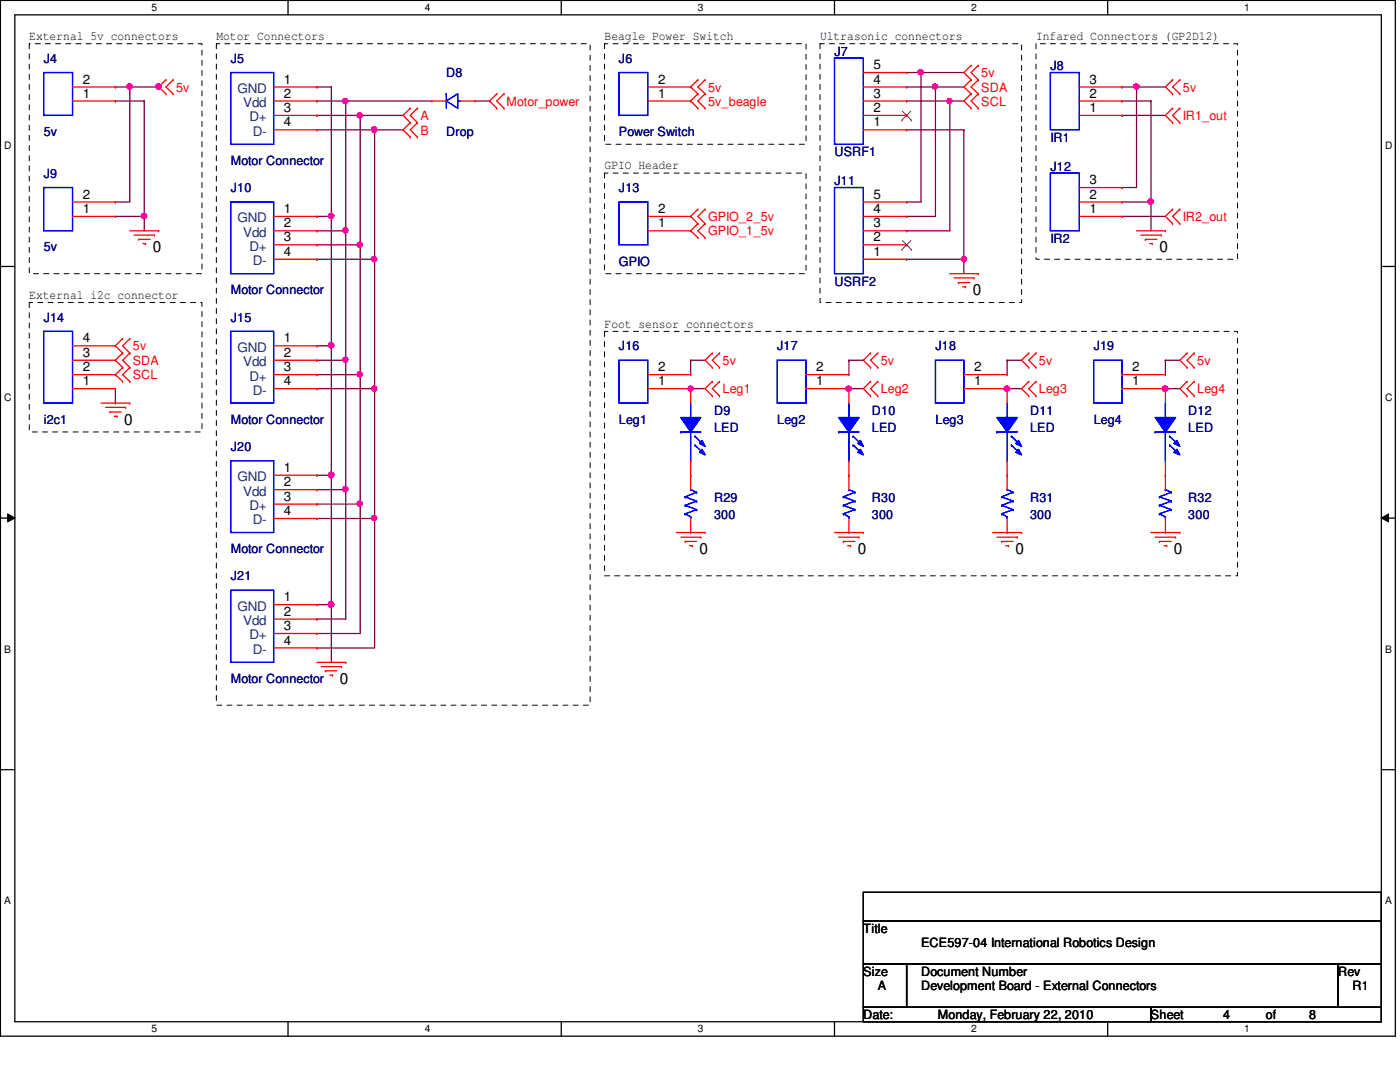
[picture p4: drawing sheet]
<svg xmlns="http://www.w3.org/2000/svg" width="279mm" height="216mm" viewBox="0 0 279 216" stroke-linecap="round" stroke-linejoin="round" font-family="sans-serif">
<path d="M.1 .1h278.4v206.7h-278.4zM3 3h272.7v200.9h-272.7z" fill="none" stroke="#000" stroke-width=".25"/>
<g fill="#fff">
<path d="M30.2 .4h1.1v2.3h-1.1z"/>
<path d="M30.2 204.2h1.1v2.3h-1.1z"/>
</g>
<path d="M57.5 .1v2.9M57.5 203.9v2.9" fill="none" stroke="#000" stroke-width=".25"/>
<g fill="#fff">
<path d="M84.8 .4h1.1v2.3h-1.1z"/>
<path d="M84.8 204.2h1.1v2.3h-1.1z"/>
</g>
<path d="M112 .1v2.9M112 203.9v2.9" fill="none" stroke="#000" stroke-width=".25"/>
<g fill="#fff">
<path d="M139.3 .4h1.1v2.3h-1.1z"/>
<path d="M139.3 204.2h1.1v2.3h-1.1z"/>
</g>
<path d="M166.5 .1v2.9M166.5 203.9v2.9" fill="none" stroke="#000" stroke-width=".25"/>
<g fill="#fff">
<path d="M193.8 .4h1.1v2.3h-1.1z"/>
<path d="M193.8 204.2h1.1v2.3h-1.1z"/>
</g>
<path d="M221.1 .1v2.9M221.1 203.9v2.9" fill="none" stroke="#000" stroke-width=".25"/>
<g fill="#fff">
<path d="M248.3 .4h1.1v2.3h-1.1z"/>
<path d="M248.3 204.2h1.1v2.3h-1.1z"/>
<path d="M.8 28h1.5v2.3h-1.5z"/>
<path d="M276.4 28h1.5v2.3h-1.5z"/>
<path d="M.8 78.2h1.5v2.3h-1.5z"/>
<path d="M276.4 78.2h1.5v2.3h-1.5z"/>
</g>
<path d="M.1 53.2h2.9M275.7 53.2h2.9" fill="none" stroke="#000" stroke-width=".25"/>
<g fill="#fff">
<path d="M.8 128.4h1.4v2.3h-1.4z"/>
<path d="M276.4 128.4h1.4v2.3h-1.4z"/>
</g>
<path d="M.1 103.4h2.9M275.7 103.4h2.9" fill="none" stroke="#000" stroke-width=".25"/>
<path d="M1.5 102.5l1.5 .9-1.5 .7zM275.7 103.4l1.4-.9v1.6z" fill="#000"/>
<path d="M1.5 102.5l1.5 .9-1.5 .7zM275.7 103.4l1.4-.9v1.6z" fill="none" stroke="#000" stroke-width=".2"/>
<g fill="#fff">
<path d="M.8 178.6h1.3v2.3h-1.3z"/>
<path d="M276.4 178.6h1.3v2.3h-1.3z"/>
</g>
<path d="M.1 153.6h2.9M275.7 153.6h2.9" fill="none" stroke="#000" stroke-width=".25"/>
<path d="M5.8 8.7h34.5v45.9h-34.5zM43.2 8.7h74.6v132h-74.6zM120.6 8.7h40.3v20.1h-40.3zM163.7 8.7h40.2v51.7h-40.2zM206.8 8.7h40.2v43h-40.2zM120.6 34.5h40.3v20.1h-40.3zM5.8 60.4h34.5v25.8h-34.5zM120.6 66.1h126.4v48.8h-126.4z" fill="none" stroke="#000" stroke-width=".2" stroke-dasharray="1 1 1 1 1 1 1 1"/>
<path d="M25.9 17.4h.1M25.9 17.4h5.8" fill="none" stroke="#800040" stroke-width=".25"/>
<circle cx="31.6" cy="17.3" r=".55" fill="#f0f"/>
<circle cx="31.6" cy="17.3" r=".55" fill="none" stroke="#f0f" stroke-width=".25"/>
<path d="M25.9 17.4h.1M25.9 17.4v22.9" fill="none" stroke="#800040" stroke-width=".25"/>
<circle cx="25.9" cy="17.3" r=".55" fill="#f0f"/>
<circle cx="25.9" cy="17.3" r=".55" fill="none" stroke="#f0f" stroke-width=".25"/>
<path d="M23 20.2h.1M23 20.2h5.8M28.8 20.2h.1M28.8 20.2v23h-5.8M23 40.3h.1M23 43.2h.1M23 40.3h2.9" fill="none" stroke="#800040" stroke-width=".25"/>
<circle cx="28.7" cy="43.1" r=".55" fill="#f0f"/>
<circle cx="28.7" cy="43.1" r=".55" fill="none" stroke="#f0f" stroke-width=".25"/>
<g fill="none" stroke="#800040" stroke-width=".25">
<path d="M23 17.4h.1M23 17.4h2.9M63.2 17.4h.1M63.2 17.4h2.9M66.1 17.4h.1M66.1 17.4v25.8M28.8 43.2h.1M28.8 43.2v2.9M23 77.6v2.8M23 80.4h.1M63.2 94.8h.1M63.2 94.8h2.9"/>
<path d="M63.2 120.6h.1M63.2 120.6h2.9M66.1 120.6h.1M66.1 120.6v11.6"/>
</g>
<circle cx="66.1" cy="120.6" r=".57" fill="#f0f"/>
<circle cx="66.1" cy="120.6" r=".57" fill="none" stroke="#f0f" stroke-width=".25"/>
<path d="M63.2 69h.1M63.2 69h2.9M66.1 69h.1M66.1 69v25.8" fill="none" stroke="#800040" stroke-width=".25"/>
<circle cx="66.1" cy="68.9" r=".55" fill="#f0f"/>
<circle cx="66.1" cy="68.9" r=".55" fill="none" stroke="#f0f" stroke-width=".25"/>
<path d="M63.2 43.2h.1M63.2 43.2h2.9M66.1 43.2h.1M66.1 43.2v25.8" fill="none" stroke="#800040" stroke-width=".25"/>
<circle cx="66.1" cy="43.1" r=".55" fill="#f0f"/>
<circle cx="66.1" cy="43.1" r=".55" fill="none" stroke="#f0f" stroke-width=".25"/>
<path d="M63.2 20.2h.1M63.2 20.2h5.8M69 20.2h.1M69 20.2v25.9M71.9 23h.1M71.9 23h8.5M63.2 123.5h.1M63.2 123.5h5.8" fill="none" stroke="#800040" stroke-width=".25"/>
<circle cx="71.8" cy="23" r=".52" fill="#f0f"/>
<circle cx="71.8" cy="23" r=".52" fill="none" stroke="#f0f" stroke-width=".25"/>
<path d="M63.2 25.9h.1M63.2 25.9h11.6M71.9 23h.1M71.9 23v25.9M74.8 25.9h.1M74.8 25.9v25.8M63.2 126.4h.1M63.2 126.4h8.7" fill="none" stroke="#800040" stroke-width=".25"/>
<circle cx="74.6" cy="25.9" r=".54" fill="#f0f"/>
<circle cx="74.6" cy="25.9" r=".54" fill="none" stroke="#f0f" stroke-width=".25"/>
<path d="M63.2 46.1h.1M63.2 46.1h5.8M69 46.1h.1M69 46.1v25.8M63.2 129.3h.1M63.2 129.3h11.6" fill="none" stroke="#800040" stroke-width=".25"/>
<circle cx="68.9" cy="46" r=".52" fill="#f0f"/>
<circle cx="68.9" cy="46" r=".52" fill="none" stroke="#f0f" stroke-width=".25"/>
<path d="M63.2 71.9h.1M63.2 71.9h5.8M69 97.7h.1M69 97.7v25.8" fill="none" stroke="#800040" stroke-width=".25"/>
<circle cx="68.9" cy="97.6" r=".52" fill="#f0f"/>
<circle cx="68.9" cy="97.6" r=".52" fill="none" stroke="#f0f" stroke-width=".25"/>
<path d="M63.2 97.7h.1M63.2 97.7h5.8M63.2 100.6h.1M63.2 100.6h8.7M71.9 100.6h.1M71.9 100.6v25.8" fill="none" stroke="#800040" stroke-width=".25"/>
<circle cx="71.8" cy="100.5" r=".52" fill="#f0f"/>
<circle cx="71.8" cy="100.5" r=".52" fill="none" stroke="#f0f" stroke-width=".25"/>
<path d="M63.2 48.9h.1M63.2 48.9h8.7M71.9 48.9h.1M71.9 48.9v25.9h-8.7M63.2 74.8h.1" fill="none" stroke="#800040" stroke-width=".25"/>
<circle cx="71.8" cy="48.8" r=".52" fill="#f0f"/>
<circle cx="71.8" cy="48.8" r=".52" fill="none" stroke="#f0f" stroke-width=".25"/>
<path d="M63.2 51.7h.1M63.2 51.7h11.6M74.8 51.7h.1M74.8 51.7v25.9" fill="none" stroke="#800040" stroke-width=".25"/>
<circle cx="74.7" cy="51.7" r=".52" fill="#f0f"/>
<circle cx="74.7" cy="51.7" r=".52" fill="none" stroke="#f0f" stroke-width=".25"/>
<path d="M63.2 77.6h.1M63.2 77.6h11.6M74.8 103.5h.1M74.8 103.5v25.8" fill="none" stroke="#800040" stroke-width=".25"/>
<circle cx="74.7" cy="103.4" r=".52" fill="#f0f"/>
<circle cx="74.7" cy="103.4" r=".52" fill="none" stroke="#f0f" stroke-width=".25"/>
<path d="M74.8 25.9h.1M74.8 25.9h5.6M69 71.9h.1M69 71.9v25.8M63.2 103.5h.1M63.2 103.5h11.6" fill="none" stroke="#800040" stroke-width=".25"/>
<circle cx="68.9" cy="71.8" r=".52" fill="#f0f"/>
<circle cx="68.9" cy="71.8" r=".52" fill="none" stroke="#f0f" stroke-width=".25"/>
<path d="M63.2 23h.1M63.2 23h8.7M66.1 94.8h.1M66.1 94.8v25.8" fill="none" stroke="#800040" stroke-width=".25"/>
<circle cx="66.1" cy="94.8" r=".57" fill="#f0f"/>
<circle cx="66.1" cy="94.8" r=".57" fill="none" stroke="#f0f" stroke-width=".25"/>
<path d="M74.8 77.6h.1M74.8 77.6v25.9" fill="none" stroke="#800040" stroke-width=".25"/>
<circle cx="74.7" cy="77.5" r=".52" fill="#f0f"/>
<circle cx="74.7" cy="77.5" r=".52" fill="none" stroke="#f0f" stroke-width=".25"/>
<path d="M71.9 74.8h.1M71.9 74.8v25.8" fill="none" stroke="#800040" stroke-width=".25"/>
<circle cx="71.8" cy="74.7" r=".52" fill="#f0f"/>
<circle cx="71.8" cy="74.7" r=".52" fill="none" stroke="#f0f" stroke-width=".25"/>
<path d="M226.8 17.4h.1M226.8 17.4h5.8M226.8 17.4v20" fill="none" stroke="#800040" stroke-width=".25"/>
<circle cx="226.8" cy="17.3" r=".55" fill="#f0f"/>
<circle cx="226.8" cy="17.3" r=".55" fill="none" stroke="#f0f" stroke-width=".25"/>
<path d="M223.9 37.4h.1M223.9 20.2h.1M223.9 37.4h2.9M223.9 20.2h5.8M229.7 40.3h.1M229.7 40.3v5.8" fill="none" stroke="#800040" stroke-width=".25"/>
<circle cx="229.7" cy="40.2" r=".55" fill="#f0f"/>
<circle cx="229.7" cy="40.2" r=".55" fill="none" stroke="#f0f" stroke-width=".25"/>
<path d="M183.8 14.5h.1M183.8 14.5h8.6M183.8 14.5v25.8M223.9 23h.1M223.9 23h8.7M223.9 40.3h.1M223.9 43.2h.1M223.9 40.3h5.8M223.9 43.2h8.7" fill="none" stroke="#800040" stroke-width=".25"/>
<circle cx="183.7" cy="14.4" r=".52" fill="#f0f"/>
<circle cx="183.7" cy="14.4" r=".52" fill="none" stroke="#f0f" stroke-width=".25"/>
<path d="M186.7 17.4h.1M186.7 17.4h5.7M186.7 17.4v25.8M180.9 40.3h.1M180.9 40.3h2.9" fill="none" stroke="#800040" stroke-width=".25"/>
<circle cx="186.6" cy="17.3" r=".52" fill="#f0f"/>
<circle cx="186.6" cy="17.3" r=".52" fill="none" stroke="#f0f" stroke-width=".25"/>
<path d="M180.9 20.2h.1M180.9 20.2h8.7M189.6 20.2h.1M189.6 20.2v25.9M180.9 43.2h.1M180.9 43.2h5.8" fill="none" stroke="#800040" stroke-width=".25"/>
<circle cx="189.5" cy="20.1" r=".52" fill="#f0f"/>
<circle cx="189.5" cy="20.1" r=".52" fill="none" stroke="#f0f" stroke-width=".25"/>
<path d="M180.9 25.9h.1M180.9 25.9h11.5M180.9 46.1h.1M180.9 46.1h8.7M192.4 51.7h.1M192.4 51.7v2.9" fill="none" stroke="#800040" stroke-width=".25"/>
<circle cx="192.4" cy="51.7" r=".52" fill="#f0f"/>
<circle cx="192.4" cy="51.7" r=".52" fill="none" stroke="#f0f" stroke-width=".25"/>
<g fill="none" stroke="#800040" stroke-width=".25">
<path d="M180.9 14.5h.1M180.9 17.4h.1M180.9 14.5h2.9M180.9 17.4h5.8M223.9 17.4h.1M223.9 17.4h2.9M189.6 20.2h.1M189.6 20.2h2.8M192.4 25.9h.1M192.4 25.9v25.8h-11.5M229.7 20.2h.1M229.7 20.2v20.1"/>
<path d="M180.9 51.7h.1M137.8 71.9h.1M137.8 77.6h.1M137.8 71.9h2.9M137.8 71.9v2.9M137.8 77.6h2.9"/>
</g>
<circle cx="137.8" cy="77.5" r=".52" fill="#f0f"/>
<circle cx="137.8" cy="77.5" r=".52" fill="none" stroke="#f0f" stroke-width=".25"/>
<path d="M169.4 71.9h.1M169.4 77.6h.1M169.4 71.9h2.9M169.4 71.9v2.9M169.4 77.6h2.9" fill="none" stroke="#800040" stroke-width=".25"/>
<circle cx="169.4" cy="77.5" r=".55" fill="#f0f"/>
<circle cx="169.4" cy="77.5" r=".55" fill="none" stroke="#f0f" stroke-width=".25"/>
<path d="M201 71.9h.1M201 77.6h.1M201 71.9h2.9M201 71.9v2.9M201 77.6h2.9" fill="none" stroke="#800040" stroke-width=".25"/>
<circle cx="201" cy="77.5" r=".55" fill="#f0f"/>
<circle cx="201" cy="77.5" r=".55" fill="none" stroke="#f0f" stroke-width=".25"/>
<path d="M232.6 71.9h.1M232.6 77.6h.1M232.6 71.9h2.9M232.6 71.9v2.9M232.6 77.6h2.9" fill="none" stroke="#800040" stroke-width=".25"/>
<circle cx="232.5" cy="77.5" r=".55" fill="#f0f"/>
<circle cx="232.5" cy="77.5" r=".55" fill="none" stroke="#f0f" stroke-width=".25"/>
<path d="M69 20.2h.1M69 20.2h17.2" fill="none" stroke="#800040" stroke-width=".25"/>
<circle cx="68.9" cy="20.1" r=".52" fill="#f0f"/>
<circle cx="68.9" cy="20.1" r=".52" fill="none" stroke="#f0f" stroke-width=".25"/>
<path d="M94.8 20.2h2.9M97.7 20.2h.1" fill="none" stroke="#800040" stroke-width=".25"/>
<g fill="none" stroke="#f00" stroke-width=".25">
<path d="M33.1 15.9h.1M33.1 18.7h.1M33.1 15.9l-1.4 1.5 1.4 1.3M34.5 18.7h.1M34.5 15.9h.1M34.5 15.9l-1.4 1.5 1.4 1.3M99.1 18.7h.1M99.1 18.7l-1.4 1.5 1.4 1.4M100.6 18.7h.1M100.6 18.7l-1.5 1.5 1.5 1.4M139.3 15.9h.1M139.3 18.7h.1"/>
<path d="M139.3 15.9l-1.5 1.5 1.5 1.3M139.3 18.7l-1.5 1.5 1.5 1.4M140.7 18.7h.1M140.7 15.9h.1M140.7 15.9l-1.4 1.5 1.4 1.3M140.7 18.7l-1.4 1.5 1.4 1.4M193.8 18.7h.1M193.8 15.9h.1M193.8 13h.1M193.8 18.7l-1.4 1.5 1.4 1.4M193.8 15.9l-1.4 1.5 1.4 1.3M193.8 13l-1.4 1.5 1.4 1.4"/>
<path d="M195.2 18.7h.1M195.2 15.9h.1M195.2 13h.1M195.2 18.7l-1.4 1.5 1.4 1.4M195.2 15.9l-1.4 1.5 1.4 1.3M195.2 13l-1.4 1.5 1.4 1.4M234 15.9h.1M234 18.7h.1M234 15.9l-1.4 1.5 1.4 1.3M235.5 18.7h.1M235.5 15.9h.1M235.5 15.9l-1.5 1.5 1.5 1.3"/>
<path d="M81.9 21.6h.1M81.9 24.5h.1M81.9 27.3h.1M81.9 21.6l-1.5 1.4 1.5 1.5M81.9 24.5l-1.5 1.4 1.5 1.4M83.3 24.5h.1M83.3 21.6h.1M83.3 27.3h.1M83.3 21.6l-1.4 1.4 1.4 1.5M83.3 24.5l-1.4 1.4 1.4 1.4M99.1 21.6h.1M100.6 21.6h.1"/>
<path d="M139.3 21.6h.1M140.7 21.6h.1M193.8 21.6h.1M195.2 21.6h.1M234 21.6h.1M234 24.5h.1M234 21.6l-1.4 1.4 1.4 1.5M235.5 24.5h.1M235.5 21.6h.1M235.5 21.6l-1.5 1.4 1.5 1.5M25.9 46.1h5.8M26.8 46.9h4"/>
<path d="M27.7 47.8h.1M27.7 47.8h2.3M28.5 48.6h.5M29 48.6h.1M30.8 46.9h.1M31.7 46.1h.1M139.3 41.7h.1M139.3 44.6h.1M139.3 47.4h.1M139.3 41.7l-1.5 1.5 1.5 1.4M139.3 44.6l-1.5 1.5 1.5 1.3M140.7 44.6h.1"/>
<path d="M140.7 41.7h.1M140.7 47.4h.1M140.7 41.7l-1.4 1.5 1.4 1.4M140.7 44.6l-1.4 1.5 1.4 1.3M189.6 54.6h5.6M190.4 55.5h4M191.3 56.4h.1M191.3 56.4h2.2M192.1 57.2h.6M192.7 57.2h.1M194.4 55.5h.1M195.2 54.6h.1"/>
<path d="M226.8 46.1h5.8M227.7 46.9h4M228.6 47.8h.1M228.6 47.8h2.3M229.4 48.6h.6M230 48.6h.1M231.7 46.9h.1M232.6 46.1h.1M234 41.7h.1M234 44.6h.1M234 41.7l-1.4 1.5 1.4 1.4M235.5 44.6h.1"/>
<path d="M235.5 41.7h.1M235.5 41.7l-1.5 1.5 1.5 1.4M24.5 67.6h.1M24.5 70.4h.1M24.5 73.3h.1M24.5 76.1h.1M24.5 67.6l-1.5 1.4 1.5 1.4M24.5 70.4l-1.5 1.5 1.5 1.4M24.5 73.3l-1.5 1.5 1.5 1.3M25.9 70.4h.1M25.9 67.6h.1M25.9 73.3h.1"/>
<path d="M25.9 76.1h.1M25.9 67.6l-1.4 1.4 1.4 1.4M25.9 70.4l-1.4 1.5 1.4 1.4M25.9 73.3l-1.4 1.5 1.4 1.3M142.2 70.4h.1M142.2 73.3h.1M142.2 76.1h.1M142.2 79h.1M142.2 70.4l-1.5 1.5 1.5 1.4M142.2 76.1l-1.5 1.5 1.5 1.4M143.6 73.3h.1M143.6 70.4h.1"/>
<path d="M143.6 79h.1M143.6 76.1h.1M143.6 70.4l-1.4 1.5 1.4 1.4M143.6 76.1l-1.4 1.5 1.4 1.4M173.7 70.4h.1M173.7 73.3h.1M173.7 76.1h.1M173.7 79h.1M173.7 76.1l-1.4 1.5 1.4 1.4M173.7 70.4l-1.4 1.5 1.4 1.4M175.2 73.3h.1M175.2 70.4h.1"/>
<path d="M175.2 79h.1M175.2 76.1h.1M175.2 76.1l-1.5 1.5 1.5 1.4M175.2 70.4l-1.5 1.5 1.5 1.4M205.3 70.4h.1M205.3 73.3h.1M205.3 76.1h.1M205.3 79h.1M205.3 70.4l-1.4 1.5 1.4 1.4M205.3 76.1l-1.4 1.5 1.4 1.4M206.8 73.3h.1M206.8 70.4h.1"/>
<path d="M206.8 79h.1M206.8 76.1h.1M206.8 70.4l-1.5 1.5 1.5 1.4M206.8 76.1l-1.5 1.5 1.5 1.4M236.9 70.4h.1M236.9 73.3h.1M236.9 76.1h.1M236.9 79h.1M236.9 70.4l-1.4 1.5 1.4 1.4M236.9 76.1l-1.4 1.5 1.4 1.4M238.3 73.3h.1M238.3 70.4h.1"/>
<path d="M238.3 79h.1M238.3 76.1h.1M238.3 70.4l-1.4 1.5 1.4 1.4M238.3 76.1l-1.4 1.5 1.4 1.4M20.2 80.4h5.7M21.1 81.3h4M21.9 82.2h.1M21.9 82.2h2.3M22.8 83.1h.6M23.4 83.1h.1M25.1 81.3h.1M25.9 80.4h.1"/>
<path d="M135 106.3h5.7M135.9 107.2h4M136.7 108h.1M136.7 108h2.3M137.6 108.9h.6M138.2 108.9h.1M139.9 107.2h.1M140.7 106.3h.1M166.5 106.3h5.8M167.4 107.2h4M168.3 108h.1M168.3 108h2.3"/>
<path d="M169.2 108.9h.6M169.8 108.9h.1M171.4 107.2h.1M172.3 106.3h.1M198.1 106.3h5.8M199 107.2h4M199.9 108h.1M199.9 108h2.3M200.7 108.9h.6M201.3 108.9h.1M203 107.2h.1M203.9 106.3h.1"/>
<path d="M229.7 106.3h5.8M230.5 107.2h4.1M231.4 108h.1M231.4 108h2.4M232.3 108.9h.5M232.8 108.9h.1M234.6 107.2h.1M235.5 106.3h.1M63.2 132.2h5.8M64.1 133h4.1M64.9 133.9h.1M64.9 133.9h2.3"/>
<path d="M65.8 134.7h.6M66.4 134.7h.1M68.2 133h.1M69 132.2h.1"/>
</g>
<path d="M172.3 178.1h103.4v5.7h-103.4zM172.3 183.8h103.4v8.6h-103.4zM172.3 192.4h8.6v8.6h-8.6zM180.9 192.4h86.1v8.6h-86.1zM267 192.4h8.7v8.6h-8.7zM172.3 201h57.4v2.9h-57.4zM229.7 201h46v2.9h-46z" fill="none" stroke="#000" stroke-width=".25"/>
<path d="M230.5 86.2h.1M230.5 86.2h4.1M232.6 83.3h.1M232.6 91.9h.1M232.6 80.4v2.9M232.6 86.2v5.7" fill="none" stroke="#00f" stroke-width=".25"/>
<path d="M230.5 83.3h4.1l-2 2.9z" fill-rule="evenodd" fill="#00f"/>
<path d="M230.5 83.3h4.1l-2 2.9z" fill="none" stroke="#00f" stroke-width=".25"/>
<path d="M234.9 89.7l.6 1.1-1.2-.5z" fill-rule="evenodd" fill="#00f"/>
<path d="M234.9 89.7l.6 1.1-1.2-.5z" fill="none" stroke="#00f" stroke-width=".25"/>
<path d="M234.9 87.9l.6 1.2-1.2-.6z" fill-rule="evenodd" fill="#00f"/>
<path d="M230.5 86.2h.1M230.5 86.2h4.1M232.6 83.3h.1M232.6 91.9h.1M232.6 80.4v2.9M232.6 86.2v5.7M233.4 87h.1M233.4 88.8h.1M233.4 87l1.8 1.8M233.4 88.8l1.8 1.7M234.9 87.9l.6 1.2-1.2-.6z" fill="none" stroke="#00f" stroke-width=".25"/>
<path d="M230.5 83.3h4.1l-2 2.9z" fill-rule="evenodd" fill="#00f"/>
<path d="M230.5 83.3h4.1l-2 2.9z" fill="none" stroke="#00f" stroke-width=".25"/>
<path d="M234.9 89.7l.6 1.1-1.2-.5z" fill-rule="evenodd" fill="#00f"/>
<path d="M234.9 89.7l.6 1.1-1.2-.5z" fill="none" stroke="#00f" stroke-width=".25"/>
<path d="M234.9 87.9l.6 1.2-1.2-.6z" fill-rule="evenodd" fill="#00f"/>
<g fill="none" stroke="#00f" stroke-width=".25">
<path d="M166.5 11.6h5.8v17.2h-5.8zM166.5 37.4h5.8v17.2h-5.8zM123.5 40.3h5.8v8.6h-5.8zM186.7 71.9h5.7v8.5h-5.7zM136.7 99.1h.1M136.7 99.1l2.3 .9M137.8 97.7h.1M137.8 97.7l1.2 .5M139 100h.1M139 98.2h.1M139 100l-2.3 .8M139 98.2l-2.3 .9"/>
<path d="M199 86.2h.1M199 86.2h4M201 83.3h.1M201 91.9h.1M201 80.4v2.9M201 86.2v5.7M231.4 99.1h.1M231.4 99.1l2.4 .9M232.6 97.7h.1M232.6 97.7l1.2 .5M233.4 87h.1M233.4 88.8h.1"/>
<path d="M233.4 87l1.8 1.8M233.4 88.8l1.8 1.7M233.8 100h.1M233.8 98.2h.1M233.8 100l-2.4 .8M233.8 98.2l-2.4 .9M234.9 87.9l.6 1.2-1.2-.6zM136.7 102.5h.1M136.7 100.8h.1M136.7 102.5l1.1 .6M136.7 100.8l2.3 .9M137.8 103.1h.1"/>
<path d="M137.8 103.1v.4M139 101.7h.1M139 101.7l-2.3 .8M231.4 102.5h.1M231.4 100.8h.1M231.4 102.5l1.2 .6M231.4 100.8l2.4 .9M232.6 103.1h.1M232.6 103.1v.4M233.8 101.7h.1M233.8 101.7l-2.4 .8"/>
</g>
<g fill="none" stroke="#f00" stroke-width=".25">
<path d="M172.3 17.4h8.6M172.3 14.5h8.6M180.9 17.4h.1M180.9 14.5h.1M172.3 25.9h8.6M172.3 23h8.6M172.3 20.2h8.6M180.9 25.9h.1M180.9 23h.1M180.9 20.2h.1M129.3 46.1h8.5M129.3 43.2h8.5"/>
<path d="M137.8 46.1h.1M137.8 43.2h.1M172.3 51.7h8.6M172.3 48.9h8.6M172.3 46.1h8.6M172.3 43.2h8.6M172.3 40.3h8.6M180.9 51.7h.1M180.9 48.9h.1M180.9 46.1h.1M180.9 43.2h.1M180.9 40.3h.1"/>
<path d="M192.4 77.6h8.6M192.4 74.8h8.6M201 77.6h.1M201 74.8h.1M232.6 77.6h.1M232.6 77.6v2.8M137.8 94.8h.1M137.8 94.8v2.9M232.6 94.8h.1M232.6 91.9v5.8M137.8 106.3h.1M137.8 103.5v2.8"/>
<path d="M232.6 106.3h.1M232.6 103.5v2.8"/>
</g>
<path d="M180 24h.1M180.1 22.2l1.8 1.8M181.8 22.2l-1.8 1.8M181.9 24h.1M180 49.8h.1M180.1 48l1.8 1.8M181.8 48l-1.8 1.8M181.9 49.8h.1" fill="none" stroke="#804000" stroke-width=".2"/>
<path d="M199 83.3h4l-2 2.9z" fill-rule="evenodd" fill="#00f"/>
<path d="M199 83.3h4l-2 2.9z" fill="none" stroke="#00f" stroke-width=".25"/>
<path d="M203.3 89.7l.6 1.1-1.2-.5z" fill-rule="evenodd" fill="#00f"/>
<path d="M203.3 89.7l.6 1.1-1.2-.5z" fill="none" stroke="#00f" stroke-width=".25"/>
<path d="M202.7 88.5l.6-.6 .6 1.2z" fill-rule="evenodd" fill="#00f"/>
<path d="M199 86.2h.1M199 86.2h4M201 83.3h.1M201 91.9h.1M201 80.4v2.9M201 86.2v5.7M201.8 87h.1M201.8 88.8h.1M201.8 87l1.8 1.8M201.8 88.8l1.8 1.7M202.7 88.5l.6-.6 .6 1.2z" fill="none" stroke="#00f" stroke-width=".25"/>
<path d="M199 83.3h4l-2 2.9z" fill-rule="evenodd" fill="#00f"/>
<path d="M199 83.3h4l-2 2.9z" fill="none" stroke="#00f" stroke-width=".25"/>
<path d="M203.3 89.7l.6 1.1-1.2-.5z" fill-rule="evenodd" fill="#00f"/>
<path d="M203.3 89.7l.6 1.1-1.2-.5z" fill="none" stroke="#00f" stroke-width=".25"/>
<path d="M202.7 88.5l.6-.6 .6 1.2z" fill-rule="evenodd" fill="#00f"/>
<g fill="none" stroke="#00f" stroke-width=".25">
<path d="M8.7 14.5h5.8v8.5h-5.8zM46.1 40.3h8.5v14.3h-8.5zM155.1 71.9h5.8v8.5h-5.8zM167.4 86.2h.1M167.4 86.2h4M169.4 83.3h.1M169.4 91.9h.1M169.4 80.4v2.9M169.4 86.2v5.7M199.9 99.1h.1M199.9 99.1l2.3 .9M201 97.7h.1"/>
<path d="M201 97.7l1.2 .5M201.8 87h.1M201.8 88.8h.1M201.8 87l1.8 1.8M201.8 88.8l1.8 1.7M202.2 100h.1M202.2 98.2h.1M202.2 100l-2.3 .8M202.2 98.2l-2.3 .9M202.7 88.5l.6-.6 .6 1.2zM46.1 117.8h8.5v14.4h-8.5zM199.9 102.5h.1"/>
<path d="M199.9 100.8h.1M199.9 102.5l1.1 .6M199.9 100.8l2.3 .9M201 103.1h.1M201 103.1v.4M202.2 101.7h.1M202.2 101.7l-2.3 .8"/>
</g>
<g fill="none" stroke="#f00" stroke-width=".25">
<path d="M14.5 17.4h8.5M23 17.4h.1M14.5 20.2h8.5M23 20.2h.1M54.6 51.7h8.6M54.6 48.9h8.6M54.6 46.1h8.6M54.6 43.2h8.6M63.2 51.7h.1M63.2 48.9h.1M63.2 46.1h.1M63.2 43.2h.1"/>
<path d="M160.9 77.6h8.5M160.9 74.8h8.5M169.4 77.6h.1M169.4 74.8h.1M201 77.6h.1M201 77.6v2.8M201 94.8h.1M201 91.9v5.8M201 106.3h.1M201 103.5v2.8M54.6 129.3h8.6M54.6 126.4h8.6"/>
<path d="M54.6 123.5h8.6M54.6 120.6h8.6M63.2 129.3h.1M63.2 126.4h.1M63.2 123.5h.1M63.2 120.6h.1"/>
</g>
<path d="M167.4 83.3h4l-2 2.9z" fill-rule="evenodd" fill="#00f"/>
<path d="M167.4 83.3h4l-2 2.9z" fill="none" stroke="#00f" stroke-width=".25"/>
<path d="M171.7 89.7l.6 1.1-1.1-.5z" fill-rule="evenodd" fill="#00f"/>
<path d="M171.7 89.7l.6 1.1-1.1-.5z" fill="none" stroke="#00f" stroke-width=".25"/>
<path d="M171.7 87.9l.6 1.2-1.1-.6z" fill-rule="evenodd" fill="#00f"/>
<path d="M167.4 86.2h.1M167.4 86.2h4M169.4 83.3h.1M169.4 91.9h.1M169.4 80.4v2.9M169.4 86.2v5.7M170.3 87h.1M170.3 88.8h.1M170.3 87l1.7 1.8M170.3 88.8l1.7 1.7M171.7 87.9l.6 1.2-1.1-.6z" fill="none" stroke="#00f" stroke-width=".25"/>
<path d="M167.4 83.3h4l-2 2.9z" fill-rule="evenodd" fill="#00f"/>
<path d="M167.4 83.3h4l-2 2.9z" fill="none" stroke="#00f" stroke-width=".25"/>
<path d="M171.7 89.7l.6 1.1-1.1-.5z" fill-rule="evenodd" fill="#00f"/>
<path d="M171.7 89.7l.6 1.1-1.1-.5z" fill="none" stroke="#00f" stroke-width=".25"/>
<path d="M171.7 87.9l.6 1.2-1.1-.6z" fill-rule="evenodd" fill="#00f"/>
<g fill="none" stroke="#00f" stroke-width=".25">
<path d="M89.1 18.7h.1M89.1 18.7v2.9M123.5 14.5h5.8v8.5h-5.8zM209.6 14.5h5.8v11.4h-5.8zM8.7 37.4h5.8v8.7h-5.8zM89.1 20.2l2.3-1.5v2.9zM91.4 20.2h.1M91.4 20.2h.5M209.6 34.5h5.8v11.6h-5.8zM8.7 66.1h5.8v14.3h-5.8zM46.1 66.1h8.5v14.3h-8.5zM123.5 71.9h5.8v8.5h-5.8z"/>
<path d="M218.3 71.9h5.6v8.5h-5.6zM135.9 86.2h.1M135.9 86.2h4M137.8 83.3h.1M137.8 91.9h.1M137.8 80.4v2.9M137.8 86.2v5.7M168.3 99.1h.1M168.3 99.1l2.3 .9M169.4 97.7h.1M169.4 97.7l1.2 .5M170.3 87h.1"/>
<path d="M170.3 88.8h.1M170.3 87l1.7 1.8M170.3 88.8l1.7 1.7M170.6 100h.1M170.6 98.2h.1M170.6 100l-2.3 .8M170.6 98.2l-2.3 .9M171.7 87.9l.6 1.2-1.1-.6zM168.3 102.5h.1M168.3 100.8h.1M168.3 102.5l1.1 .6M168.3 100.8l2.3 .9"/>
<path d="M169.4 103.1h.1M169.4 103.1v.4M170.6 101.7h.1M170.6 101.7l-2.3 .8"/>
</g>
<g fill="none" stroke="#f00" stroke-width=".25">
<path d="M129.3 17.4h8.5M137.8 17.4h.1M215.4 17.4h8.5M223.9 17.4h.1M86.2 20.2h.1M86.2 20.2h2.9M91.9 20.2h2.9M94.8 20.2h.1M129.3 20.2h8.5M137.8 20.2h.1M215.4 37.4h8.5M215.4 20.2h8.5"/>
<path d="M215.4 23h8.5M223.9 37.4h.1M223.9 23h.1M223.9 20.2h.1M14.5 43.2h8.5M14.5 40.3h8.5M23 43.2h.1M23 40.3h.1M215.4 43.2h8.5M215.4 40.3h8.5M223.9 43.2h.1M223.9 40.3h.1"/>
<path d="M14.5 77.6h8.5M14.5 74.8h8.5M14.5 71.9h8.5M14.5 69h8.5M23 77.6h.1M23 74.8h.1M23 71.9h.1M23 69h.1M54.6 77.6h8.6M54.6 74.8h8.6M54.6 71.9h8.6M54.6 69h8.6"/>
<path d="M63.2 77.6h.1M63.2 74.8h.1M63.2 71.9h.1M63.2 69h.1M129.3 77.6h8.5M129.3 74.8h8.5M137.8 77.6h.1M137.8 74.8h.1M169.4 77.6h.1M169.4 77.6v2.8M223.9 77.6h8.7M223.9 74.8h8.7"/>
<path d="M232.6 77.6h.1M232.6 74.8h.1M169.4 94.8h.1M169.4 91.9v5.8M169.4 106.3h.1M169.4 103.5v2.8"/>
</g>
<path d="M135.9 83.3h4l-2.1 2.9z" fill-rule="evenodd" fill="#00f"/>
<path d="M135.9 83.3h4l-2.1 2.9z" fill="none" stroke="#00f" stroke-width=".25"/>
<path d="M140.1 89.7l.6 1.1-1.1-.5z" fill-rule="evenodd" fill="#00f"/>
<path d="M140.1 89.7l.6 1.1-1.1-.5z" fill="none" stroke="#00f" stroke-width=".25"/>
<path d="M140.1 87.9l.6 1.2-1.1-.6z" fill-rule="evenodd" fill="#00f"/>
<path d="M135.9 86.2h.1M135.9 86.2h4M137.8 83.3h.1M137.8 91.9h.1M137.8 80.4v2.9M137.8 86.2v5.7M138.7 87h.1M138.7 88.8h.1M138.7 87l1.8 1.8M138.7 88.8l1.8 1.7M140.1 87.9l.6 1.2-1.1-.6z" fill="none" stroke="#00f" stroke-width=".25"/>
<path d="M135.9 83.3h4l-2.1 2.9z" fill-rule="evenodd" fill="#00f"/>
<path d="M135.9 83.3h4l-2.1 2.9z" fill="none" stroke="#00f" stroke-width=".25"/>
<path d="M140.1 89.7l.6 1.1-1.1-.5z" fill-rule="evenodd" fill="#00f"/>
<path d="M140.1 89.7l.6 1.1-1.1-.5z" fill="none" stroke="#00f" stroke-width=".25"/>
<path d="M140.1 87.9l.6 1.2-1.1-.6z" fill-rule="evenodd" fill="#00f"/>
<path d="M46.1 14.5h8.5v14.3h-8.5zM46.1 91.9h8.5v14.4h-8.5zM138.7 87h.1M138.7 88.8h.1M138.7 87l1.8 1.8M138.7 88.8l1.8 1.7M140.1 87.9l.6 1.2-1.1-.6z" fill="none" stroke="#00f" stroke-width=".25"/>
<g fill="none" stroke="#f00" stroke-width=".25">
<path d="M54.6 17.4h8.6M63.2 17.4h.1M54.6 25.9h8.6M54.6 23h8.6M54.6 20.2h8.6M63.2 25.9h.1M63.2 23h.1M63.2 20.2h.1M137.8 77.6h.1M137.8 77.6v2.8M54.6 97.7h8.6M54.6 94.8h8.6"/>
<path d="M63.2 97.7h.1M63.2 94.8h.1M137.8 94.8h.1M137.8 91.9v2.9M54.6 103.5h8.6M54.6 100.6h8.6M63.2 103.5h.1M63.2 100.6h.1"/>
</g>
<circle cx="31.6" cy="17.3" r=".55" fill="#f0f"/>
<circle cx="31.6" cy="17.3" r=".55" fill="none" stroke="#f0f" stroke-width=".25"/>
<circle cx="25.9" cy="17.3" r=".55" fill="#f0f"/>
<circle cx="25.9" cy="17.3" r=".55" fill="none" stroke="#f0f" stroke-width=".25"/>
<circle cx="28.7" cy="43.1" r=".55" fill="#f0f"/>
<circle cx="28.7" cy="43.1" r=".55" fill="none" stroke="#f0f" stroke-width=".25"/>
<circle cx="66.1" cy="120.6" r=".57" fill="#f0f"/>
<circle cx="66.1" cy="120.6" r=".57" fill="none" stroke="#f0f" stroke-width=".25"/>
<circle cx="66.1" cy="68.9" r=".55" fill="#f0f"/>
<circle cx="66.1" cy="68.9" r=".55" fill="none" stroke="#f0f" stroke-width=".25"/>
<circle cx="66.1" cy="43.1" r=".55" fill="#f0f"/>
<circle cx="66.1" cy="43.1" r=".55" fill="none" stroke="#f0f" stroke-width=".25"/>
<circle cx="71.8" cy="23" r=".52" fill="#f0f"/>
<circle cx="71.8" cy="23" r=".52" fill="none" stroke="#f0f" stroke-width=".25"/>
<circle cx="74.6" cy="25.9" r=".54" fill="#f0f"/>
<circle cx="74.6" cy="25.9" r=".54" fill="none" stroke="#f0f" stroke-width=".25"/>
<circle cx="68.9" cy="46" r=".52" fill="#f0f"/>
<circle cx="68.9" cy="46" r=".52" fill="none" stroke="#f0f" stroke-width=".25"/>
<circle cx="68.9" cy="97.6" r=".52" fill="#f0f"/>
<circle cx="68.9" cy="97.6" r=".52" fill="none" stroke="#f0f" stroke-width=".25"/>
<circle cx="71.8" cy="100.5" r=".52" fill="#f0f"/>
<circle cx="71.8" cy="100.5" r=".52" fill="none" stroke="#f0f" stroke-width=".25"/>
<circle cx="71.8" cy="48.8" r=".52" fill="#f0f"/>
<circle cx="71.8" cy="48.8" r=".52" fill="none" stroke="#f0f" stroke-width=".25"/>
<circle cx="74.7" cy="51.7" r=".52" fill="#f0f"/>
<circle cx="74.7" cy="51.7" r=".52" fill="none" stroke="#f0f" stroke-width=".25"/>
<circle cx="74.7" cy="103.4" r=".52" fill="#f0f"/>
<circle cx="74.7" cy="103.4" r=".52" fill="none" stroke="#f0f" stroke-width=".25"/>
<circle cx="68.9" cy="71.8" r=".52" fill="#f0f"/>
<circle cx="68.9" cy="71.8" r=".52" fill="none" stroke="#f0f" stroke-width=".25"/>
<circle cx="66.1" cy="94.8" r=".57" fill="#f0f"/>
<circle cx="66.1" cy="94.8" r=".57" fill="none" stroke="#f0f" stroke-width=".25"/>
<circle cx="74.7" cy="77.5" r=".52" fill="#f0f"/>
<circle cx="74.7" cy="77.5" r=".52" fill="none" stroke="#f0f" stroke-width=".25"/>
<circle cx="71.8" cy="74.7" r=".52" fill="#f0f"/>
<circle cx="71.8" cy="74.7" r=".52" fill="none" stroke="#f0f" stroke-width=".25"/>
<circle cx="226.8" cy="17.3" r=".55" fill="#f0f"/>
<circle cx="226.8" cy="17.3" r=".55" fill="none" stroke="#f0f" stroke-width=".25"/>
<circle cx="229.7" cy="40.2" r=".55" fill="#f0f"/>
<circle cx="229.7" cy="40.2" r=".55" fill="none" stroke="#f0f" stroke-width=".25"/>
<circle cx="183.7" cy="14.4" r=".52" fill="#f0f"/>
<circle cx="183.7" cy="14.4" r=".52" fill="none" stroke="#f0f" stroke-width=".25"/>
<circle cx="186.6" cy="17.3" r=".52" fill="#f0f"/>
<circle cx="186.6" cy="17.3" r=".52" fill="none" stroke="#f0f" stroke-width=".25"/>
<circle cx="189.5" cy="20.1" r=".52" fill="#f0f"/>
<circle cx="189.5" cy="20.1" r=".52" fill="none" stroke="#f0f" stroke-width=".25"/>
<circle cx="192.4" cy="51.7" r=".52" fill="#f0f"/>
<circle cx="192.4" cy="51.7" r=".52" fill="none" stroke="#f0f" stroke-width=".25"/>
<circle cx="137.8" cy="77.5" r=".52" fill="#f0f"/>
<circle cx="137.8" cy="77.5" r=".52" fill="none" stroke="#f0f" stroke-width=".25"/>
<circle cx="169.4" cy="77.5" r=".55" fill="#f0f"/>
<circle cx="169.4" cy="77.5" r=".55" fill="none" stroke="#f0f" stroke-width=".25"/>
<circle cx="201" cy="77.5" r=".55" fill="#f0f"/>
<circle cx="201" cy="77.5" r=".55" fill="none" stroke="#f0f" stroke-width=".25"/>
<circle cx="232.5" cy="77.5" r=".55" fill="#f0f"/>
<circle cx="232.5" cy="77.5" r=".55" fill="none" stroke="#f0f" stroke-width=".25"/>
<circle cx="68.9" cy="20.1" r=".52" fill="#f0f"/>
<circle cx="68.9" cy="20.1" r=".52" fill="none" stroke="#f0f" stroke-width=".25"/>
<g font-size="3.1">
<text x="30.5" y="50.3">0</text>
<text x="231.4" y="50.3">0</text>
<text x="194.1" y="58.9">0</text>
<text x="24.8" y="84.8">0</text>
<text x="139.6" y="110.6">0</text>
<text x="171.2" y="110.6">0</text>
<text x="202.7" y="110.6">0</text>
<text x="234.3" y="110.6">0</text>
<text x="67.8" y="136.4">0</text>
</g>
<g font-size="2.6">
<text x="16.5" y="16.7">2</text>
<text x="56.6" y="16.7">1</text>
<text x="131.3" y="16.7">2</text>
<text x="174.3" y="16.7">4</text>
<text x="174.3" y="13.8">5</text>
<text x="217.4" y="16.7">3</text>
<text x="16.5" y="19.5">1</text>
<text x="56.6" y="22.4">3</text>
<text x="56.6" y="19.5">2</text>
<text x="131.3" y="19.5">1</text>
<text x="174.3" y="22.4">2</text>
<text x="174.3" y="19.5">3</text>
<text x="217.4" y="22.4">1</text>
<text x="217.4" y="19.5">2</text>
<text x="56.6" y="25.2">4</text>
<text x="174.3" y="25.2">1</text>
<text x="16.5" y="39.6">2</text>
<text x="174.3" y="39.6">5</text>
<text x="217.4" y="39.6">2</text>
<text x="217.4" y="36.7">3</text>
<text x="16.5" y="42.5">1</text>
<text x="56.6" y="45.4">2</text>
<text x="56.6" y="42.5">1</text>
<text x="131.3" y="45.4">1</text>
<text x="131.3" y="42.5">2</text>
<text x="174.3" y="45.4">3</text>
<text x="174.3" y="42.5">4</text>
<text x="217.4" y="42.5">1</text>
<text x="56.6" y="51.1">4</text>
<text x="56.6" y="48.2">3</text>
<text x="174.3" y="51.1">1</text>
<text x="174.3" y="48.2">2</text>
<text x="16.5" y="71.2">3</text>
<text x="16.5" y="68.3">4</text>
<text x="56.6" y="71.2">2</text>
<text x="56.6" y="68.3">1</text>
<text x="16.5" y="76.9">1</text>
<text x="16.5" y="74.1">2</text>
<text x="56.6" y="76.9">4</text>
<text x="56.6" y="74.1">3</text>
<text x="131.3" y="76.9">1</text>
<text x="131.3" y="74.1">2</text>
<text x="162.9" y="76.9">1</text>
<text x="162.9" y="74.1">2</text>
<text x="194.4" y="76.9">1</text>
<text x="194.4" y="74.1">2</text>
<text x="226" y="76.9">1</text>
<text x="226" y="74.1">2</text>
<text x="56.6" y="94.1">1</text>
<text x="56.6" y="99.9">3</text>
<text x="56.6" y="97">2</text>
<text x="56.6" y="102.8">4</text>
<text x="56.6" y="120">1</text>
<text x="56.6" y="125.7">3</text>
<text x="56.6" y="122.9">2</text>
<text x="56.6" y="128.6">4</text>
</g>
<g font-size="2.6" fill="#004080">
<text x="47.4" y="18.5">GND</text>
<text x="48.5" y="21.3">Vdd</text>
<text x="49.8" y="24.2">D+</text>
<text x="50.5" y="27.1">D-</text>
<text x="47.4" y="44.4">GND</text>
<text x="48.5" y="47.2">Vdd</text>
<text x="49.8" y="50">D+</text>
<text x="50.5" y="52.9">D-</text>
<text x="47.4" y="70.2">GND</text>
<text x="48.5" y="73.1">Vdd</text>
<text x="49.8" y="75.9">D+</text>
<text x="50.5" y="78.7">D-</text>
<text x="47.4" y="96">GND</text>
<text x="48.5" y="98.9">Vdd</text>
<text x="49.8" y="101.8">D+</text>
<text x="50.5" y="104.6">D-</text>
<text x="47.4" y="121.8">GND</text>
<text x="48.5" y="124.7">Vdd</text>
<text x="49.8" y="127.6">D+</text>
<text x="50.5" y="130.5">D-</text>
</g>
<g font-size="2.5">
<text x="5.8" y="8">External 5v connectors</text>
<text x="43.2" y="8">Motor Connectors</text>
<text x="120.7" y="8">Beagle Power Switch</text>
<text x="163.7" y="8">Ultrasonic connectors</text>
<text x="206.8" y="8">Infared Connectors (GP2D12)</text>
<text x="120.7" y="33.8">GPIO Header</text>
<text x="5.8" y="59.6">External i2c connector</text>
<text x="120.7" y="65.4">Foot sensor connectors</text>
<text x="172.3" y="186.2">Title</text>
<text x="183.8" y="189.1">ECE597-04 International Robotics Design</text>
<text x="172.3" y="194.7">Size</text>
<text x="175.2" y="197.6">A</text>
<text x="183.8" y="194.7">Document Number</text>
<text x="183.8" y="197.6">Development Board - External Connectors</text>
<text x="267" y="194.7">Rev</text>
<text x="269.9" y="197.6">R1</text>
<text x="172.3" y="203.4">Date:</text>
<text x="187.2" y="203.4">Monday, February 22, 2010</text>
<text x="229.7" y="203.4">Sheet</text>
<text x="244.1" y="203.4">4</text>
<text x="252.6" y="203.4">of</text>
<text x="261.3" y="203.4">8</text>
</g>
<g font-size="2.5" fill="#000080">
<text x="166.5" y="11.1">J7</text>
<text x="8.7" y="12.5">J4</text>
<text x="46.1" y="12.5">J5</text>
<text x="89.1" y="15.4">D8</text>
<text x="123.5" y="12.5">J6</text>
<text x="209.6" y="14">J8</text>
<text x="8.7" y="27.2">5v</text>
<text x="89.1" y="27.2">Drop</text>
<text x="123.5" y="27.2">Power Switch</text>
<text x="209.6" y="28.3">IR1</text>
<text x="8.7" y="35.5">J9</text>
<text x="46.1" y="32.9">Motor Connector</text>
<text x="166.5" y="31.2">USRF1</text>
<text x="209.6" y="34">J12</text>
<text x="46.1" y="38.4">J10</text>
<text x="123.5" y="38.4">J13</text>
<text x="166.5" y="36.9">J11</text>
<text x="8.7" y="50.1">5v</text>
<text x="123.5" y="53">GPIO</text>
<text x="209.6" y="48.4">IR2</text>
<text x="46.1" y="58.8">Motor Connector</text>
<text x="166.5" y="57">USRF2</text>
<text x="8.7" y="64.2">J14</text>
<text x="46.1" y="64.2">J15</text>
<text x="123.5" y="69.9">J16</text>
<text x="155.1" y="69.9">J17</text>
<text x="186.7" y="69.9">J18</text>
<text x="218.3" y="69.9">J19</text>
<text x="142.5" y="82.8">D9</text>
<text x="174" y="82.8">D10</text>
<text x="205.6" y="82.8">D11</text>
<text x="237.2" y="82.8">D12</text>
<text x="8.7" y="84.6">i2c1</text>
<text x="46.1" y="84.6">Motor Connector</text>
<text x="123.5" y="84.6">Leg1</text>
<text x="142.5" y="86.3">LED</text>
<text x="155.1" y="84.6">Leg2</text>
<text x="174" y="86.3">LED</text>
<text x="186.7" y="84.6">Leg3</text>
<text x="205.6" y="86.3">LED</text>
<text x="218.3" y="84.6">Leg4</text>
<text x="237.2" y="86.3">LED</text>
<text x="46.1" y="90">J20</text>
<text x="142.5" y="100.1">R29</text>
<text x="174" y="100.1">R30</text>
<text x="205.6" y="100.1">R31</text>
<text x="237.2" y="100.1">R32</text>
<text x="142.5" y="103.5">300</text>
<text x="174" y="103.5">300</text>
<text x="205.6" y="103.5">300</text>
<text x="237.2" y="103.5">300</text>
<text x="46.1" y="110.4">Motor Connector</text>
<text x="46.1" y="115.8">J21</text>
<text x="46.1" y="136.2">Motor Connector</text>
</g>
<g font-size="2.5" fill="#f00">
<text x="195.8" y="15.4">5v</text>
<text x="35.1" y="18.3">5v</text>
<text x="83.9" y="24">A</text>
<text x="101.1" y="21.1">Motor_power</text>
<text x="141.3" y="18.3">5v</text>
<text x="141.3" y="21.1">5v_beagle</text>
<text x="195.8" y="21.1">SCL</text>
<text x="195.8" y="18.3">SDA</text>
<text x="236.1" y="18.3">5v</text>
<text x="236.1" y="24">IR1_out</text>
<text x="83.9" y="26.8">B</text>
<text x="141.3" y="44.1">GPIO_2_5v</text>
<text x="141.3" y="47">GPIO_1_5v</text>
<text x="236.1" y="44.1">IR2_out</text>
<text x="26.5" y="69.9">5v</text>
<text x="26.5" y="72.8">SDA</text>
<text x="26.5" y="75.7">SCL</text>
<text x="144.2" y="72.8">5v</text>
<text x="175.8" y="72.8">5v</text>
<text x="207.3" y="72.8">5v</text>
<text x="238.9" y="72.8">5v</text>
<text x="144.2" y="78.5">Leg1</text>
<text x="175.8" y="78.5">Leg2</text>
<text x="207.3" y="78.5">Leg3</text>
<text x="238.9" y="78.5">Leg4</text>
</g>
<g font-size="2">
<text x="30.2" y="2.2">5</text>
<text x="84.8" y="2.2">4</text>
<text x="139.3" y="2.2">3</text>
<text x="193.8" y="2.2">2</text>
<text x="248.3" y="2.2">1</text>
<text x=".8" y="29.8">D</text>
<text x="276.4" y="29.8">D</text>
<text x=".8" y="80">C</text>
<text x="276.4" y="80">C</text>
<text x=".8" y="130.2">B</text>
<text x="276.4" y="130.2">B</text>
<text x=".8" y="180.4">A</text>
<text x="276.4" y="180.4">A</text>
<text x="30.2" y="206">5</text>
<text x="84.8" y="206">4</text>
<text x="139.3" y="206">3</text>
<text x="193.8" y="206">2</text>
<text x="248.3" y="206">1</text>
</g>
</svg>
